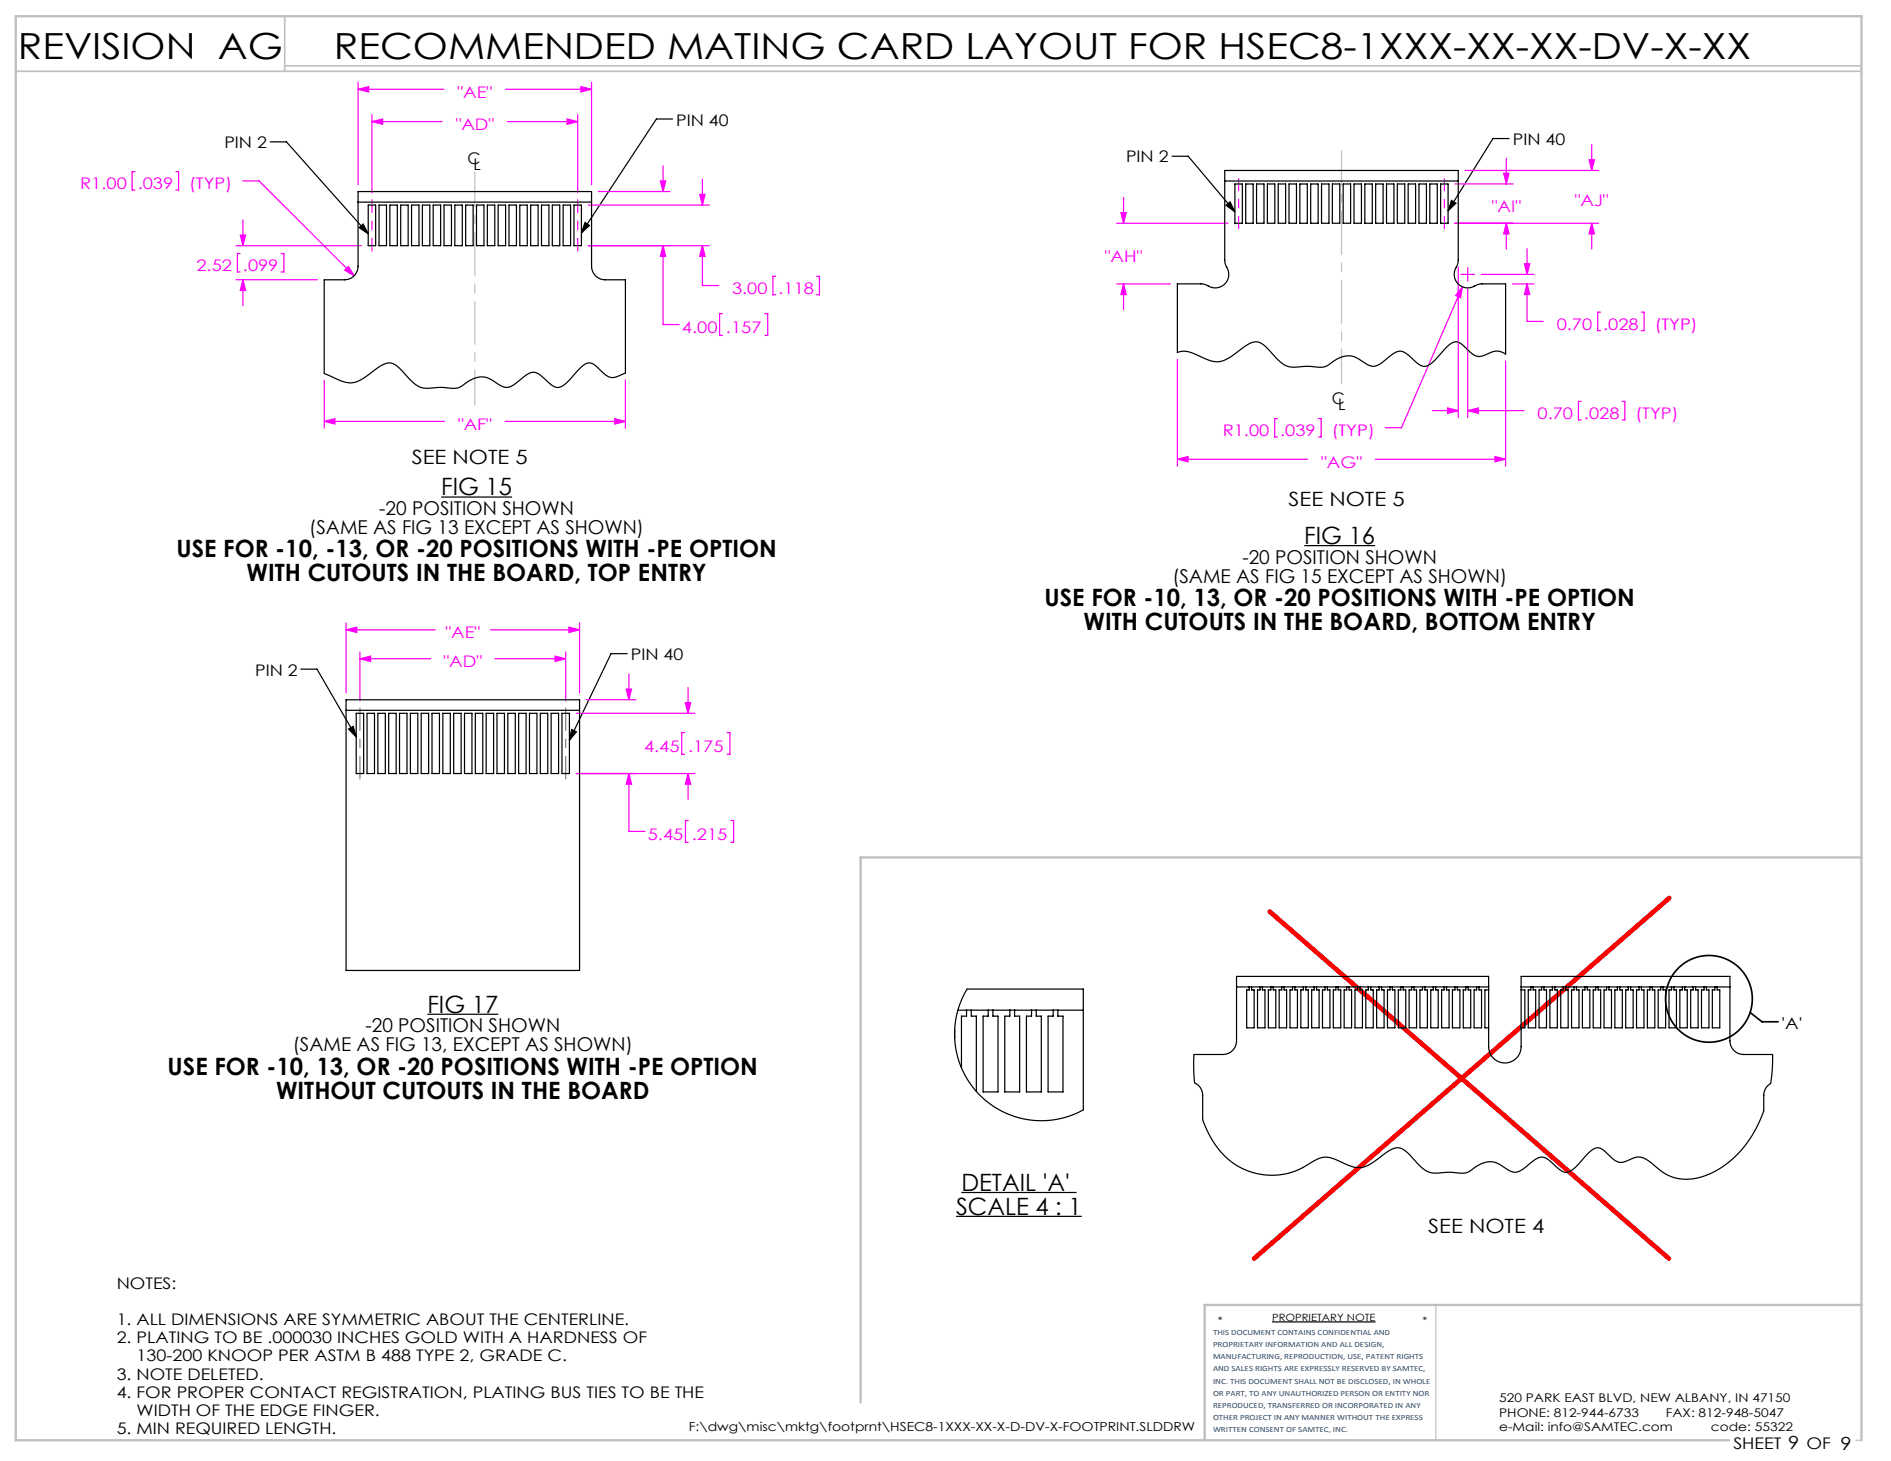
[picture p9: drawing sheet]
<svg xmlns="http://www.w3.org/2000/svg" width="279mm" height="216mm" viewBox="0 0 279 216" stroke-linecap="round" stroke-linejoin="round" font-family="sans-serif">
<g fill="none" stroke="#000" stroke-width=".18">
<path d="M99.4 17.6h-2.4l-11.1 16.8M39.9 21h2.4l12.1 13.5M53.1 33.6l.6-.5 .7 1.4zM86.4 32.9l.7 .4-1.2 1.1zM173.2 23.1h2.4l6.9 8.2M181.1 30.3l.6-.5 .8 1.5zM214.5 29.6l.6 .4-1.1 1.2zM223 20.5h-2.4l-6.6 10.7M65.2 73.5h10.5M44.4 98.9h2.4l5.8 10M92.7 96.6h-2.4l-6.2 12.8M192.7 80.6h10.5"/>
<path d="M51.5 107.7l.7-.4 .4 1.6zM84.5 107.8l.7 .3-1.1 1.3zM63.1 149.9h10.5M141.3 179.7h18.5M142 176.2h17.1M188 195.3h15.2"/>
</g>
<path d="M212.2 192.8v20M274.2 212.8h.8" fill="none" stroke="#c0c0c0" stroke-width=".18"/>
<path d="M2.3 10.5h272.7M42.1 2.4v8.1M42.1 9.7h232.9" fill="none" stroke="#c0c0c0" stroke-width=".25"/>
<path d="M275 126.7h-147.8v80.5M275 192.8h-97v20M255.5 212.8h-253.2v-210.4h272.7v210.4" fill="none" stroke="#c0c0c0" stroke-width=".35"/>
<g fill="none" stroke="#000" stroke-width=".25">
<path d="M258.6 149.6l1.7 1.4h2.4"/>
<circle cx="252.5" cy="147.6" r="6.4"/>
</g>
<g fill="none" stroke="#f0f" stroke-width=".18">
<path d="M52.9 13.2l1.6-.4v.8zM52.9 12.2v15.1M52.9 13.2h12.7M55 18l1.5-.4v.8zM55 17v11.5M55 18h10.3M74.7 13.2h12.7M75 18h10.4M83.8 17.6l1.6 .4-1.6 .4zM85.4 17v11.5M85.8 12.8l1.6 .4-1.6 .4zM87.4 12.2v15.1"/>
<path d="M19.9 25.4h-.4v2.7h.4M26 25.4h.4v2.7h-.4M34.9 36.3h18.5M35.5 37.5h-.4v2.7h.4M35.5 34.7h.8l-.4 1.6zM35.9 26.7h2.4l14 14.1M35.9 32.5v3.8M41.5 37.5h.4v2.7h-.4M51.5 39.4l.8 1.4-1.4-.9zM86.9 36.3h17.9M86.9 30.3h17.9M88.4 28.3h10.6"/>
<path d="M97.6 26.7h.8l-.4 1.6zM98 36.3l.4 1.6h-.8zM98 36.3v11.7h2.4M98 24.5v3.8M103.4 28.7h.8l-.4 1.6zM103.8 36.3l.4 1.6h-.8zM103.8 36.3v5.9h2.4M103.8 26.5v3.8M165 33h16.4M165.6 31.4h.8l-.4 1.6zM166 29.2v3.8M215 33h21.2"/>
<path d="M215 27.2h8.6M215.5 39.5v22.2M216.5 25.2h19.7M216.9 39.6v2M222.2 25.6h.8l-.4 1.6zM222.6 33l.4 1.6h-.8zM222.6 23.4v3.8M222.6 33v3.8M225.2 39h.8l-.4 1.6zM225.6 36.7v3.9M234.8 23.6h.8l-.4 1.6zM235.2 33l.4 1.6h-.8z"/>
<path d="M235.2 21.4v3.8M235.2 33v3.8M34.9 41.3h12M35.9 41.3l.4 1.6h-.8zM35.9 41.3v3.9M47.9 56.2v7.1M92.4 56.1v7.2M106.7 46.3h-.4v3.3h.4M113 46.3h.4v3.3h-.4M114.6 40.8h-.4v2.8h.4M120.7 40.8h.4v2.8h-.4M165 42h7.9"/>
<path d="M166 42l.4 1.5h-.8zM166 42v3.8M174 53.1v15.8M215.9 40.6h2M216.1 42.4l-.3 1.6-.7-.3zM216.1 42.4l-9 20.8h-2.4M216.9 42.6v19.1M218.9 40.6h7.7M222.5 53.3v15.6M223.5 42h3.1M225.6 42l.4 1.5h-.8zM225.6 42v5.5h2.4"/>
<path d="M233.6 59.3h-.4v2.7h.4M236.5 46.1h-.4v2.8h.4M239.7 59.3h.4v2.7h-.4M242.5 46.1h.4v2.8h-.4M47.9 62.3l1.6-.4v.8zM47.9 62.3h17.8M74.6 62.3h17.8M90.8 61.9l1.6 .4-1.6 .4zM174 67.9l1.5-.4v.8zM174 67.9h19.2M188.8 61.8h-.5v2.8h.5M194.8 61.8h.4v2.8h-.4"/>
<path d="M203.2 67.9h19.3M211.6 60.7h3.9M213.9 60.3l1.6 .4-1.6 .4zM216.9 60.7l1.5-.4v.8zM216.9 60.7h8.3M220.9 67.5l1.6 .4-1.6 .4zM51.1 93.1l1.6-.4v.8zM51.1 92.1v10.3M51.1 93.1h13.2M53.2 97.3l1.6-.3v.7zM53.2 96.3v7.3M53.2 97.3h10.4"/>
<path d="M72.5 93.1h13.1M73.1 97.3h10.5M82 97l1.6 .3-1.6 .4zM83.6 96.3v7.3M84.1 92.7l1.5 .4-1.5 .4zM85.6 92.1v10.3M92.9 99.6v3.8M85.1 114.3h17.6M85.1 105.4h17.6M86.6 103.4h7.3M92.5 101.8h.8l-.4 1.6zM92.9 114.3l.4 1.6h-.8z"/>
<path d="M92.9 114.3v8.6h2.4M101.1 108.2h-.4v3.3h.4M101.3 103.8h.8l-.4 1.6zM101.7 114.3l.4 1.6h-.8zM101.7 101.6v3.8M101.7 114.3v3.8M107.4 108.2h.4v3.3h-.4M101.7 121.2h-.4v3.3h.4M108 121.2h.4v3.3h-.4"/>
</g>
<path d="M53.2 104.6v10.5M83.6 104.6v10.5" fill="none" stroke="#808080" stroke-width=".18" stroke-dasharray="15.2 1.3 1.3 1.3" stroke-dashoffset="11.9"/>
<path d="M55 29.5v7.6M85.4 29.5v7.6" fill="none" stroke="#f0f" stroke-width=".18" stroke-dasharray="15.2 1.3 1.3 1.3" stroke-dashoffset="13.4"/>
<path d="M183 26.4v7.4M213.4 26.4v7.4" fill="none" stroke="#f0f" stroke-width=".18" stroke-dasharray="15.2 1.3 1.3 1.3" stroke-dashoffset="13.5"/>
<path d="M187.6 134.7l59 51.3M246.6 132.7l-61.3 53.3" fill="none" stroke="#f00" stroke-width=".7"/>
<path d="M70.2 25.4v34.4M198.2 22.3v34.4" fill="none" stroke="#c0c0c0" stroke-width=".18" stroke-dasharray="6.3 1.3 1.3 1.3" stroke-dashoffset="1.2"/>
<path d="M53.1 33.6l.6-.5 .7 1.4zM86.4 32.9l.7 .4-1.2 1.1zM181.1 30.3l.6-.5 .8 1.5zM214.5 29.6l.6 .4-1.1 1.2zM51.5 107.7l.7-.4 .4 1.6zM84.5 107.8l.7 .3-1.1 1.3z" fill="#000"/>
<path d="M52.9 13.2l1.6-.4v.8zM85.8 12.8l1.6 .4-1.6 .4zM47.9 62.3l1.6-.4v.8zM90.8 61.9l1.6 .4-1.6 .4zM35.9 41.3l.4 1.6h-.8zM35.5 34.7h.8l-.4 1.6zM103.4 28.7h.8l-.4 1.6zM103.8 36.3l.4 1.6h-.8zM55 18l1.5-.4v.8zM83.8 17.6l1.6 .4-1.6 .4zM51.5 39.4l-.6 .5 1.4 .9zM98 36.3l.4 1.6h-.8zM97.6 26.7h.8l-.4 1.6zM166 42l.4 1.5h-.8zM165.6 31.4h.8l-.4 1.6zM222.2 25.6h.8l-.4 1.6zM222.6 33l.4 1.6h-.8zM216.1 42.4l-1 1.3 .7 .3zM216.9 60.7l1.5-.4v.8zM213.9 60.3l1.6 .4-1.6 .4zM225.6 42l.4 1.5h-.8zM225.2 39h.8l-.4 1.6zM174 67.9l1.5-.4v.8zM220.9 67.5l1.6 .4-1.6 .4zM234.8 23.6h.8l-.4 1.6zM235.2 33l.4 1.6h-.8zM101.7 114.3l.4 1.6h-.8zM101.3 103.8h.8l-.4 1.6zM92.9 114.3l.4 1.6h-.8zM92.5 101.8h.8l-.4 1.6zM53.2 97.3l1.6-.3v.7zM82 97l1.6 .3-1.6 .4zM51.1 93.1l1.6-.4v.8zM84.1 92.7l1.5 .4-1.5 .4z" fill="#f0f"/>
<g fill="none" stroke="#000" stroke-width=".18">
<path d="M52.9 28.3h34.5v11a2 2 0 0 0 2 2h3v13.8l-1.5 .6-.7 .1-.8-.5-1.6-1.4-.8-.3-.4 .2-.6 .3-2.3 2.5-.6 .4-.5 .2h-.4l-.5-.1-2-1.7-.5-.3-.4-.1-.8 .3-2 1.5-.9 .4-.8-.1-2-1.2-1.1-.2-1.3 .3-1.9 1.2-1 .2-1.8-.2-2.3 .2-.8-.2-1.1-.7-2.3-2.4-.5-.3-.5-.2-.6 .1-.6 .2-2.9 2.1-1.4 .5-.7 .1-.7-.2-2.9-1.2v-13.9h3a2 2 0 0 0 2-2zM52.9 29.9h34.5M54.4 30.3h1.1v6h-1.1zM56 30.3h1.1v6h-1.1zM57.6 30.3h1.1v6h-1.1zM59.2 30.3h1.1v6h-1.1zM60.8 30.3h1.1v6h-1.1zM62.4 30.3h1.1v6h-1.1zM64 30.3h1.1v6h-1.1zM65.6 30.3h1.1v6h-1.1zM67.2 30.3h1.1v6h-1.1zM68.8 30.3h1.1v6h-1.1z"/>
<path d="M70.4 30.3h1.1v6h-1.1zM72 30.3h1.1v6h-1.1zM73.6 30.3h1.1v6h-1.1zM75.2 30.3h1.1v6h-1.1zM76.8 30.3h1.1v6h-1.1zM78.4 30.3h1.1v6h-1.1zM80 30.3h1.1v6h-1.1zM81.6 30.3h1.1v6h-1.1zM83.2 30.3h1.1v6h-1.1zM84.8 30.3h1.1v6h-1.1zM181 25.2h34.5v13.2l-.2 .9a2.07 2.07 0 0 0 .2 2.7 2.07 2.07 0 0 0 2.8 .1l.7-.1h3.5v10.3l-.8-.3-.7-.1-2 .7h-.8l-.7-.3-1.7-1.5-.7-.3-.5 .1-.5 .4-2.4 2.5-.5 .4-.5 .2h-.5l-.4-.2-2-1.7-.5-.2-.5-.1-.8 .3-2 1.5-.9 .4-.7-.1-2.1-1.2-1.1-.2-1.2 .2-2 1.3-.9 .2-1.9-.2-2.2 .2-.9-.2-1.1-.7-2.2-2.4-.6-.3-.5-.2-.5 .1-.7 .2-2.9 2.1-.8 .4-.6 .1h-.7l-.7-.1-3.3-1.3-.7-.1-.8 .2v-10.1h3.6l.7 .1a2.07 2.07 0 0 0 2.7-.2 2.07 2.07 0 0 0 .1-2.8l-.1-.7zM181 26.7h34.5"/>
<path d="M182.5 27.2h1.1v5.8h-1.1zM184.1 27.2h1.1v5.8h-1.1zM185.7 27.2h1.1v5.8h-1.1zM187.3 27.2h1.1v5.8h-1.1zM188.9 27.2h1.1v5.8h-1.1zM190.5 27.2h1.1v5.8h-1.1zM192.1 27.2h1.1v5.8h-1.1zM193.7 27.2h1.1v5.8h-1.1zM195.3 27.2h1.1v5.8h-1.1zM196.9 27.2h1.1v5.8h-1.1zM198.5 27.2h1.1v5.8h-1.1zM200.1 27.2h1.1v5.8h-1.1z"/>
<path d="M201.7 27.2h1.1v5.8h-1.1zM203.3 27.2h1.1v5.8h-1.1zM204.9 27.2h1.1v5.8h-1.1zM206.5 27.2h1.1v5.8h-1.1zM208.1 27.2h1.1v5.8h-1.1zM209.7 27.2h1.1v5.8h-1.1zM211.3 27.2h1.1v5.8h-1.1zM212.9 27.2h1.1v5.8h-1.1zM51.1 105h34.5M51.1 103.4h34.5v40h-34.5zM52.6 105.4h1.1v8.9h-1.1zM54.2 105.4h1.1v8.9h-1.1z"/>
<path d="M55.8 105.4h1.1v8.9h-1.1zM57.4 105.4h1.1v8.9h-1.1zM59 105.4h1.1v8.9h-1.1zM60.6 105.4h1.1v8.9h-1.1zM62.2 105.4h1.1v8.9h-1.1zM63.8 105.4h1.1v8.9h-1.1zM65.4 105.4h1.1v8.9h-1.1zM67 105.4h1.1v8.9h-1.1zM68.6 105.4h1.1v8.9h-1.1zM70.2 105.4h1.1v8.9h-1.1zM71.8 105.4h1.1v8.9h-1.1zM73.4 105.4h1.1v8.9h-1.1z"/>
<path d="M75 105.4h1.1v8.9h-1.1zM76.6 105.4h1.1v8.9h-1.1zM78.2 105.4h1.1v8.9h-1.1zM79.8 105.4h1.1v8.9h-1.1zM81.4 105.4h1.1v8.9h-1.1zM83 105.4h1.1v8.9h-1.1zM141.1 152.1v1.4M141.5 149.3h18.6M142.8 149.3v.9h-.7v7.6M142.9 146.2h17.2v17.8l-2 .9-2.1 .5-2 .2-2.1-.1-2.1-.5-1.8-.8-1.9-1.2-1.5-1.3-1.3-1.6-1.1-1.9-.7-1.9-.4-2.1v-2.1l.2-2 .6-2zM143.5 149.3v.9h.8v11.1M146 149.3v.9h-.7v11.2h2.2v-11.2h-.8v-.9"/>
<path d="M149.2 149.3v.9h-.7v11.2h2.2v-11.2h-.8v-.9M152.4 149.3v.9h-.7v11.2h2.2v-11.2h-.8v-.9M155.6 149.3v.9h-.7v11.2h2.2v-11.2h-.8v-.9M182.7 144.3h37.3v10.4a2.4 2.4 0 0 0 2.4 2.4 2.4 2.4 0 0 0 2.4-2.4v-10.4h30.8v9.9a2 2 0 0 0 2 1.6h4.3l-.1 3-.2 1.3-.1 .1a2 2 0 0 0-.9 1.6v2.4l-.4 1.1-1.4 2.7-1.8 2.3-1.9 1.7-1.9 1.2-2 .8-2 .3-1.4-.2-1.4-.4-1-.6-1.9-1.6-.9-.5h-.9l-2 .8-.7-.1-.6-.4-1.6-1.4-.7-.3-.5 .1-.5 .3-2.5 2.6-.6 .5-.5 .1-.8-.2-2-1.7-.5-.2-.4-.1-.9 .3-2 1.5-.9 .4-.9-.2-2-1.1-.9-.2-.7 .1-.7 .2-1.7 1.1-.6 .2-2.4-.1-2.5 .1-.7-.2-.7-.5-2.7-2.6-.5-.3-.5-.1-1.1 .4-2.8 1.9-1.4 .6-.6 .1-.7-.2-2.9-1.2-1.3-.2-1 .3-2.6 1.4-1.7 .7-2.1 .3-2.1-.2-1.9-.5-1.8-.9-1.5-1.2-1.3-1.5-1.1-1.9-.9-2v-3.7a1.99 1.99 0 0 0-1.2-1.8l-.1-2.1v-2.1h4.7a2 2 0 0 0 1.6-2zM182.7 145.8h37.3M184.6 145.8v.5h-.4v5.6h1.1v-5.6h-.4v-.5M186.2 145.8v.5h-.4v5.6h1.1v-5.6h-.4v-.5M187.8 145.8v.5h-.4v5.6h1.1v-5.6h-.4v-.5M189.4 145.8v.5h-.4v5.6h1.1v-5.6h-.4v-.5M191 145.8v.5h-.4v5.6h1.1v-5.6h-.4v-.5M192.6 145.8v.5h-.4v5.6h1.1v-5.6h-.4v-.5M194.2 145.8v.5h-.4v5.6h1.1v-5.6h-.4v-.5"/>
<path d="M195.8 145.8v.5h-.4v5.6h1.1v-5.6h-.4v-.5M197.4 145.8v.5h-.4v5.6h1.1v-5.6h-.4v-.5M199 145.8v.5h-.4v5.6h1.1v-5.6h-.4v-.5M200.6 145.8v.5h-.4v5.6h1.1v-5.6h-.4v-.5M202.2 145.8v.5h-.4v5.6h1.1v-5.6h-.4v-.5M203.8 145.8v.5h-.4v5.6h1.1v-5.6h-.4v-.5M205.4 145.8v.5h-.4v5.6h1.1v-5.6h-.4v-.5M207 145.8v.5h-.4v5.6h1.1v-5.6h-.4v-.5M208.6 145.8v.5h-.4v5.6h1.1v-5.6h-.4v-.5M210.2 145.8v.5h-.4v5.6h1.1v-5.6h-.4v-.5M211.8 145.8v.5h-.4v5.6h1.1v-5.6h-.4v-.5M213.4 145.8v.5h-.4v5.6h1.1v-5.6h-.4v-.5"/>
<path d="M215 145.8v.5h-.4v5.6h1.1v-5.6h-.4v-.5M216.6 145.8v.5h-.4v5.6h1.1v-5.6h-.4v-.5M218.2 145.8v.5h-.4v5.6h1.1v-5.6h-.4v-.5M220 146.3h-.6v5.6h.6M224.8 146.3h.5v5.6h-.5M224.8 145.8h30.8M226.2 145.8v.5h-.4v5.6h1.1v-5.6h-.4v-.5M227.8 145.8v.5h-.4v5.6h1.1v-5.6h-.4v-.5M229.4 145.8v.5h-.4v5.6h1.1v-5.6h-.4v-.5M231 145.8v.5h-.4v5.6h1.1v-5.6h-.4v-.5M232.6 145.8v.5h-.4v5.6h1.1v-5.6h-.4v-.5M234.2 145.8v.5h-.4v5.6h1.1v-5.6h-.4v-.5"/>
<path d="M235.8 145.8v.5h-.4v5.6h1.1v-5.6h-.4v-.5M237.4 145.8v.5h-.4v5.6h1.1v-5.6h-.4v-.5M239 145.8v.5h-.4v5.6h1.1v-5.6h-.4v-.5M240.6 145.8v.5h-.4v5.6h1.1v-5.6h-.4v-.5M242.2 145.8v.5h-.4v5.6h1.1v-5.6h-.4v-.5M243.8 145.8v.5h-.4v5.6h1.1v-5.6h-.4v-.5M245.4 145.8v.5h-.4v5.6h1.1v-5.6h-.4v-.5M247 145.8v.5h-.4v5.6h1.1v-5.6h-.4v-.5M248.6 145.8v.5h-.4v5.6h1.1v-5.6h-.4v-.5M250.2 145.8v.5h-.4v5.6h1.1v-5.6h-.4v-.5M251.8 145.8v.5h-.4v5.6h1.1v-5.6h-.4v-.5M253.4 145.8v.5h-.4v5.6h1.1v-5.6h-.4v-.5"/>
</g>
<g font-size="5.3">
<text x="2.6" y="8.8">REVISION AG</text>
<text x="49.3" y="8.8">RECOMMENDED MATING CARD LAYOUT FOR HSEC8-1XXX-XX-XX-DV-X-XX</text>
</g>
<g font-size="3.5">
<text x="65.2" y="73.2">FIG 15</text>
<text x="26.1" y="82.4">USE FOR -10, -13, OR -20 POSITIONS WITH -PE OPTION</text>
<text x="192.7" y="80.4">FIG 16</text>
<text x="36.4" y="85.9">WITH CUTOUTS IN THE BOARD, TOP ENTRY</text>
<text x="154.3" y="89.6">USE FOR -10, 13, OR -20 POSITIONS WITH -PE OPTION</text>
<text x="160.1" y="93.1">WITH CUTOUTS IN THE BOARD, BOTTOM ENTRY</text>
<text x="63.1" y="149.6">FIG 17</text>
<text x="24.8" y="158.8">USE FOR -10, 13, OR -20 POSITIONS WITH -PE OPTION</text>
<text x="40.8" y="162.3">WITHOUT CUTOUTS IN THE BOARD</text>
<text x="141.3" y="179.5">SCALE 4 : 1</text>
<text x="142" y="176">DETAIL 'A'</text>
</g>
<g font-size="2.9">
<text x="60.8" y="68.5">SEE NOTE 5</text>
<text x="190.4" y="74.7">SEE NOTE 5</text>
<text x="211" y="182.2">SEE NOTE 4</text>
</g>
<g font-size="2.8">
<text x="56" y="76.1">-20 POSITION SHOWN</text>
<text x="45.7" y="78.9">(SAME AS FIG 13 EXCEPT AS SHOWN)</text>
<text x="183.6" y="83.3">-20 POSITION SHOWN</text>
<text x="173.2" y="86.1">(SAME AS FIG 15 EXCEPT AS SHOWN)</text>
<text x="43.3" y="155.4">(SAME AS FIG 13, EXCEPT AS SHOWN)</text>
<text x="54" y="152.6">-20 POSITION SHOWN</text>
</g>
<g font-size="2.4" fill="#f0f">
<text x="67.6" y="14.5">&quot;AE&quot;</text>
<text x="67.3" y="19.2">&quot;AD&quot;</text>
<text x="11.9" y="28">R1.00</text>
<text x="20.3" y="28">.039</text>
<text x="28" y="28">(TYP)</text>
<text x="220.4" y="31.4">&quot;AI&quot;</text>
<text x="232.7" y="30.4">&quot;AJ&quot;</text>
<text x="29" y="40.1">2.52</text>
<text x="35.9" y="40.1">.099</text>
<text x="163.3" y="38.7">&quot;AH&quot;</text>
<text x="108.2" y="43.5">3.00</text>
<text x="115" y="43.5">.118</text>
<text x="100.8" y="49.2">4.00</text>
<text x="107.3" y="49.2">.157</text>
<text x="230" y="48.8">0.70</text>
<text x="236.9" y="48.8">.028</text>
<text x="244.5" y="48.8">(TYP)</text>
<text x="67.7" y="63.5">&quot;AF&quot;</text>
<text x="180.7" y="64.5">R1.00</text>
<text x="189.2" y="64.5">.039</text>
<text x="196.8" y="64.5">(TYP)</text>
<text x="227.2" y="62">0.70</text>
<text x="234" y="62">.028</text>
<text x="241.6" y="62">(TYP)</text>
<text x="195.2" y="69.1">&quot;AG&quot;</text>
<text x="65.8" y="94.4">&quot;AE&quot;</text>
<text x="65.5" y="98.6">&quot;AD&quot;</text>
<text x="95.2" y="111.1">4.45</text>
<text x="101.7" y="111.1">.175</text>
<text x="95.7" y="124.1">5.45</text>
<text x="102.2" y="124.1">.215</text>
</g>
<g font-size="2.4">
<text x="33.2" y="21.9">PIN 2</text>
<text x="99.9" y="18.6">PIN 40</text>
<text x="223.5" y="21.5">PIN 40</text>
<text x="69.1" y="24.3">C</text>
<text x="70" y="25.1">L</text>
<text x="166.4" y="24">PIN 2</text>
<text x="196.8" y="59.8">C</text>
<text x="197.7" y="60.5">L</text>
<text x="37.7" y="99.9">PIN 2</text>
<text x="93.2" y="97.6">PIN 40</text>
<text x="263.2" y="152">'A'</text>
<text x="17.2" y="190.5">NOTES:</text>
<text x="17.2" y="195.9">1. ALL DIMENSIONS ARE SYMMETRIC ABOUT THE CENTERLINE.</text>
<text x="17.2" y="198.5">2. PLATING TO BE .000030 INCHES GOLD WITH A HARDNESS OF</text>
<text x="17.2" y="203.9">3. NOTE DELETED.</text>
<text x="20.2" y="201.2">130-200 KNOOP PER ASTM B 488 TYPE 2, GRADE C.</text>
<text x="17.2" y="206.5">4. FOR PROPER CONTACT REGISTRATION, PLATING BUS TIES TO BE THE</text>
<text x="20.2" y="209.2">WIDTH OF THE EDGE FINGER.</text>
<text x="17.2" y="211.9">5. MIN REQUIRED LENGTH.</text>
<text x="256.1" y="214.1">SHEET 9 OF 9</text>
</g>
<g font-size="1.8">
<text x="221.5" y="207.2">520 PARK EAST BLVD, NEW ALBANY, IN 47150</text>
<text x="221.5" y="209.4">PHONE: 812-944-6733</text>
<text x="246.1" y="209.4">FAX: 812-948-5047</text>
<text x="101.8" y="211.5">F:\dwg\misc\mktg\footprnt\HSEC8-1XXX-XX-X-D-DV-X-FOOTPRINT.SLDDRW</text>
<text x="221.5" y="211.5">e-Mail: info@SAMTEC.com</text>
<text x="252.8" y="211.5">code: 55322</text>
</g>
<g font-size="1.5">
<text x="179.9" y="195.6">*</text>
<text x="188" y="195.2">PROPRIETARY NOTE</text>
<text x="210.2" y="195.6">*</text>
</g>
<g font-size="1.2" fill="#1f497d">
<text x="179.2" y="197.3">THIS DOCUMENT CONTAINS CONFIDENTIAL AND</text>
<text x="179.2" y="199.1">PROPRIETARY INFORMATION AND ALL DESIGN,</text>
<text x="179.2" y="200.9">MANUFACTURING, REPRODUCTION, USE, PATENT RIGHTS</text>
<text x="179.2" y="202.7">AND SALES RIGHTS ARE EXPRESSLY RESERVED BY SAMTEC,</text>
<text x="179.2" y="204.5">INC. THIS DOCUMENT SHALL NOT BE DISCLOSED, IN WHOLE</text>
<text x="179.2" y="206.3">OR PART, TO ANY UNAUTHORIZED PERSON OR ENTITY NOR</text>
<text x="179.2" y="208.1">REPRODUCED, TRANSFERRED OR INCORPORATED IN ANY</text>
<text x="179.2" y="209.9">OTHER PROJECT IN ANY MANNER WITHOUT THE EXPRESS</text>
<text x="179.2" y="211.7">WRITTEN CONSENT OF SAMTEC, INC.</text>
</g>
</svg>
